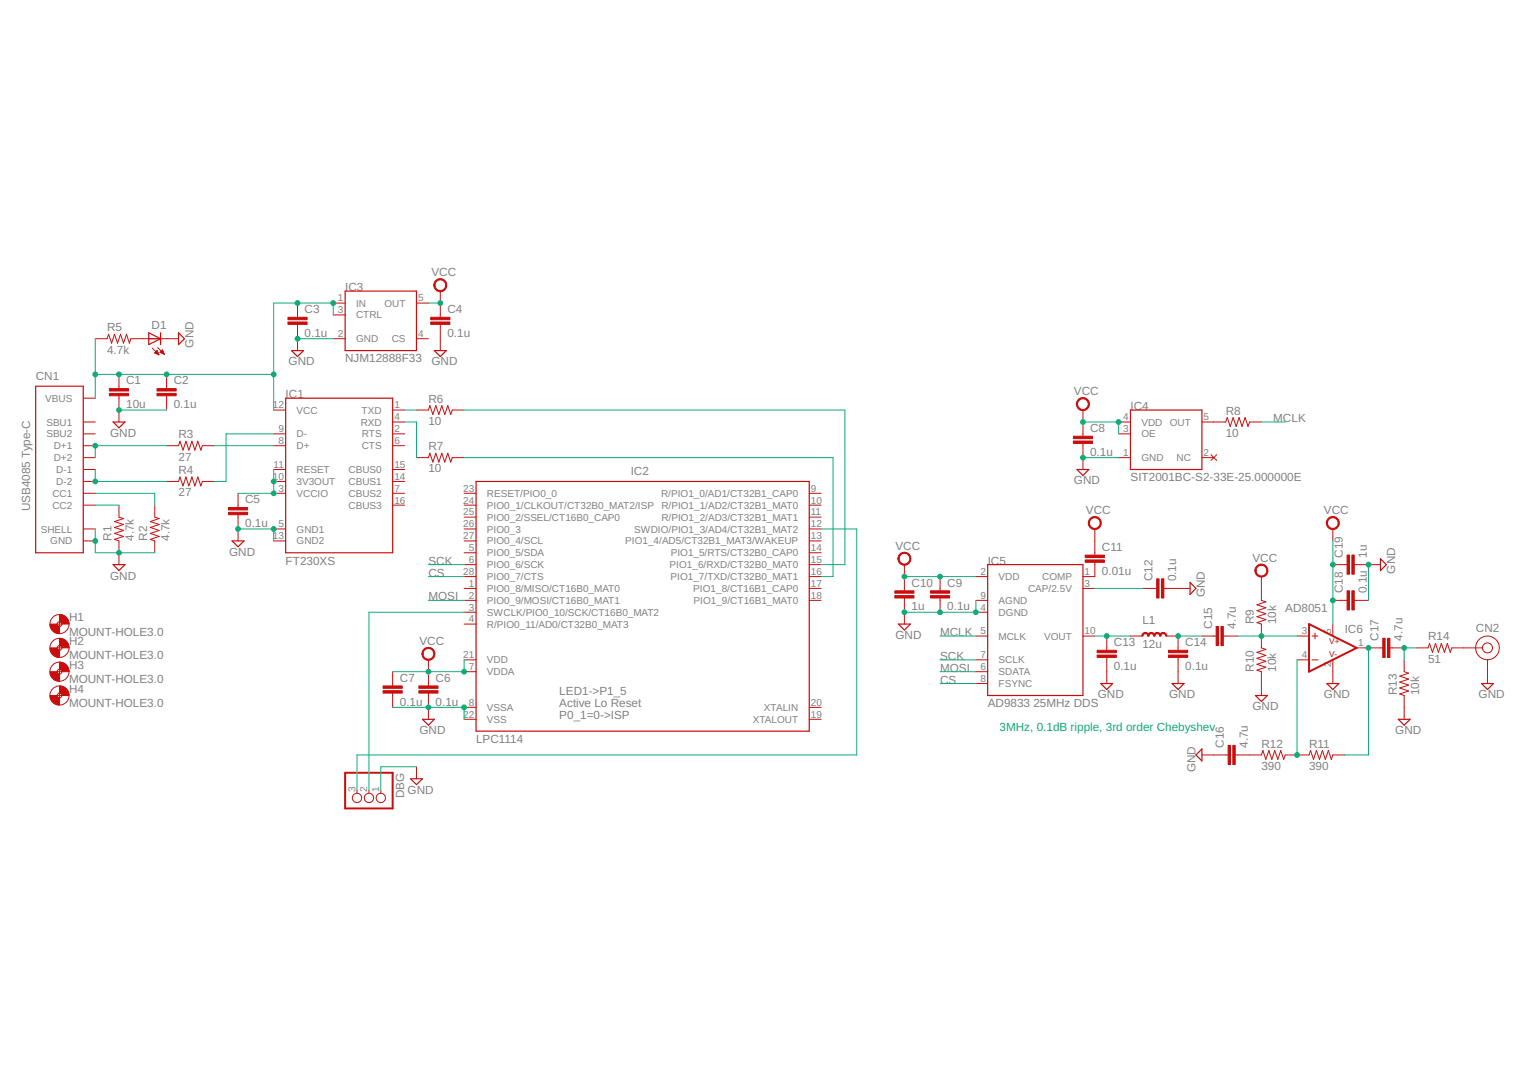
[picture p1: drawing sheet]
<svg xmlns="http://www.w3.org/2000/svg" width="297mm" height="210mm" viewBox="0 0 297 210" stroke-linecap="round" stroke-linejoin="round" font-family="sans-serif">
<g fill="none" stroke="#c90d0c" stroke-width=".23">
<path d="M67.2 56.7h13.9v11.6h-13.9zM6.9 75.2h9.3v32.4h-9.3zM29 64.8l2.3 1.2-2.3 1.1zM31.3 64.8v2.3M34.8 64.8l1.1 1.2-1.1 1.1zM55.6 77.5h20.8v30.1h-20.8zM56.7 68.3h2.4l-1.2 1.1zM84.5 68.3h2.4l-1.2 1.1zM220 79.8h14v11.6h-14zM22 82.2h2.3l-1.1 1.1zM92.7 93.7h64.8v48.7h-64.8zM209.6 91.4h2.3l-1.1 1.2z"/>
<path d="M22 109.9h2.3l-1.1 1.2zM45.2 105.3h2.3l-1.2 1.2zM192.3 109.9h18.5v25.5h-18.5zM231.6 113.4l1.2 1.2-1.2 1.1zM268.7 108.8l1.2 1.1-1.2 1.2zM174.9 121.5h2.3l-1.2 1.2zM214.3 133.1h2.3l-1.2 1.2zM228.2 133.1h2.3l-1.2 1.2zM244.4 135.4h2.3l-1.2 1.2zM258.3 133.1h2.3l-1.2 1.2zM288.4 133.1h2.3l-1.2 1.2zM79.9 151.6h2.3l-1.1 1.2z"/>
<path d="M82.2 140.1h2.3l-1.1 1.1zM234 145.8v2.4l-1.2-1.2zM272.2 140.1h2.3l-1.2 1.1z"/>
</g>
<g fill="none" stroke="#c90d0c" stroke-width=".19">
<path d="M57.9 59v2.8M64.9 59h2.3M81.1 59h2.3M85.7 56.7v5.1M16.2 77.5h2.3M18.5 66h2.3l.3-.9 .6 1.7 .6-1.7 .6 1.7 .6-1.7 .5 1.7 .6-1.7 .6 1.7 .3-.8h9.3M23.2 72.9v2.8M23.2 77.1v5.1M29.7 67.8l1.2 1.3M30.1 68.7l.8 .4M30.1 68.7h.7M30.2 68.6h.5"/>
<path d="M30.3 68.8h.5M30.3 68.5h.4M30.4 68.4h.2M30.6 68.3h.1M30.6 68.3l-.5 .4M30.6 68.3l.3 .8M30.6 68.9h.3M30.7 67.7l1.3 1.3M30.8 69h.1M31.2 68.6h.6M31.2 68.6l.8 .4M31.3 68.5h.5"/>
<path d="M31.4 68.4h.3M31.4 68.7h.5M31.5 68.3h.2M31.6 68.2h.1M31.6 68.2l-.4 .4M31.6 68.2l.4 .8M31.6 68.8h.3M31.9 68.9h.1M32.4 72.9v2.8M32.4 77.1v2.7M53.3 79.8h2.3M57.9 63.2v5.1"/>
<path d="M64.9 66h2.3M64.9 61.3h2.3M76.4 79.8h2.4M81.1 66h2.3M81.1 79.8h2.3l.3-.8 .6 1.7 .5-1.7 .6 1.7 .6-1.7 .6 1.7 .6-1.7 .5 1.7 .3-.9h2.3M85.7 63.2v5.1M210.8 79.8v5.1M16.2 96.1h2.3M16.2 98.4h2.3M16.2 86.8h2.3M16.2 89.1h2.3M16.2 91.4h2.3"/>
<path d="M16.2 93.7h2.3M16.2 82.2h2.3M16.2 84.5h2.3M23.2 98.4v2.3l.8 .3-1.7 .6 1.7 .5-1.7 .6 1.7 .6-1.7 .6 1.7 .6-1.7 .5 .9 .3v4.6M30.1 98.4v2.3l.9 .3-1.7 .6 1.7 .5-1.7 .6 1.7 .6-1.7 .6 1.7 .6-1.7 .5 .8 .3v2.3M32.4 86.8h2.4l.2-.9 .6 1.8 .6-1.8 .6 1.8 .6-1.8 .5 1.8 .6-1.8 .6 1.8 .3-.9h2.3M32.4 93.7h2.4l.2-.8 .6 1.7 .6-1.7 .6 1.7 .6-1.7 .5 1.7 .6-1.7 .6 1.7 .3-.9h2.3M46.3 96.1v2.7M53.3 96.1h2.3M53.3 86.8h2.3M53.3 91.4h2.3M53.3 93.7h2.3"/>
<path d="M53.3 84.5h2.3M76.4 96.1h2.4M76.4 98.4h2.4M76.4 86.8h2.4M76.4 91.4h2.4M76.4 93.7h2.4M76.4 82.2h2.4M76.4 84.5h2.4M81.1 89.1h2.3l.3-.9 .6 1.8 .5-1.8 .6 1.8 .6-1.8 .6 1.8 .6-1.8 .5 1.8 .3-.9h2.3M90.3 96.1h2.4M90.3 98.4h2.4M157.5 96.1h2.3"/>
<path d="M157.5 98.4h2.3M210.8 86.3v5.1M217.7 89.1h2.3M217.7 82.2h2.3M217.7 84.5h2.3M234 89.1h2.3M234 82.2h4.6l.3-.9 .6 1.7 .5-1.7 .6 1.7 .6-1.7 .6 1.7 .6-1.7 .5 1.7 .3-.8h2.3M235.7 88.5l1.1 1.2M236.8 88.5l-1.1 1.2M16.2 105.3h2.3M16.2 103h2.3M46.3 100.2v5.1"/>
<path d="M53.3 105.3h2.3M53.3 103h2.3M90.3 105.3h2.4M90.3 103h2.4M90.3 114.6h2.4M90.3 100.7h2.4M90.3 107.6h2.4M90.3 116.9h2.4M90.3 109.9h2.4M90.3 112.3h2.4M90.3 119.2h2.4M157.5 105.3h2.3"/>
<path d="M157.5 103h2.3M157.5 114.6h2.3M157.5 100.7h2.3M157.5 107.6h2.3M157.5 116.9h2.3M157.5 109.9h2.3M157.5 112.3h2.3M176 109.9v5.1M176 116.4v5.1M183 112.3v2.7M183 116.4v2.8M189.9 116.9h2.4"/>
<path d="M189.9 112.3h2.4M189.9 119.2h2.4M210.8 114.6h2.3M213.1 109.5v2.8h-2.3M213.1 103v5.1M222.4 114.6h2.7M226.5 114.6h5.1M245.5 112.3v4.6l.9 .3-1.7 .6 1.7 .5-1.7 .6 1.7 .6-1.7 .6 1.7 .5-1.7 .6 .8 .3v4.7l.9 .2-1.7 .6 1.7 .6-1.7 .6 1.7 .6-1.7 .5 1.7 .6-1.7 .6 .8 .3v4.6M259.4 116.9h2.8M259.4 109.9h2.8M259.4 103v2.3M263.6 116.9h2.8"/>
<path d="M263.6 109.9h5.1M11.1 130.8h.9M11.1 121.5h.9M11.1 126.2h.9M11.1 135.4h.9M11.6 121.1v.9M11.6 125.7v.9M11.6 130.3v1M11.6 135v.9M76.4 130.8v2.8M76.4 135v2.7M83.4 128.5v5.1"/>
<path d="M83.4 135v5.1M90.3 137.7h2.4M90.3 130.8h2.4M90.3 121.5h2.4M90.3 128.5h2.4M157.5 137.7h2.3M189.9 130.8h2.4M189.9 128.5h2.4M189.9 123.8h2.4M189.9 133.1h2.4M210.8 123.8h2.3M215.4 123.8v2.8"/>
<path d="M215.4 128v5.1M220 123.8h2.4M227 123.8h2.3v2.8M229.3 128v5.1M234 123.8h2.7M238.1 123.8h2.8M252.5 128.5h2.3M252.5 123.8h2.3M255.4 128.5h1.1M255.4 123.8h1.1M256 123.3v1.1M259.4 121.5v2.3"/>
<path d="M259.4 128.5v4.6M264.1 126.2h5.1M270.6 126.2h2.7M273.3 128.5v2.3l.9 .3-1.7 .6 1.7 .5-1.7 .6 1.7 .6-1.7 .6 1.7 .6-1.7 .5 .8 .3v4.7M275.7 126.2h2.3l.3-.9 .5 1.7 .6-1.7 .6 1.7 .6-1.7 .6 1.7 .5-1.7 .6 1.7 .3-.8h6M289.5 128.5v4.6M69.5 153.9v.6M71.8 153.9v.6M74.1 153.9v.6M81.1 149.3v2.3M90.3 140.1h2.4M157.5 140.1h2.3"/>
<path d="M234 147h5.1M240.4 147h5.1l.3-.9 .6 1.8 .6-1.8 .6 1.8 .5-1.8 .6 1.8 .6-1.8 .6 1.8 .3-.9h4.6l.3-.9 .6 1.8 .5-1.8 .6 1.8 .6-1.8 .6 1.8 .6-1.8 .5 1.8 .3-.9h2.3"/>
<circle cx="11.6" cy="121.5" r="1.86"/>
<circle cx="11.6" cy="130.8" r="1.86"/>
<circle cx="11.6" cy="126.2" r="1.86"/>
<circle cx="11.6" cy="135.4" r="1.86"/>
<circle cx="11.6" cy="135.4" r=".47"/>
<circle cx="11.6" cy="126.2" r=".47"/>
<circle cx="11.6" cy="121.5" r=".47"/>
<circle cx="11.6" cy="130.8" r=".47"/>
<circle cx="289.5" cy="126.2" r="2.31"/>
<circle cx="289.5" cy="126.2" r=".97"/>
<circle cx="69.5" cy="155.4" r=".91"/>
<circle cx="71.8" cy="155.4" r=".91"/>
<circle cx="74.1" cy="155.4" r=".91"/>
</g>
<g fill="#c90d0c" stroke="#c90d0c" stroke-width=".19">
<path d="M21.3 76.6h3.7v.5h-3.7z"/>
<path d="M21.3 75.7h3.7v.4h-3.7z"/>
<path d="M30.6 76.6h3.7v.5h-3.7z"/>
<path d="M30.6 75.7h3.7v.4h-3.7z"/>
<path d="M56 62.7h3.8v.5h-3.8z"/>
<path d="M56 61.8h3.8v.5h-3.8z"/>
<path d="M83.8 62.7h3.8v.5h-3.8z"/>
<path d="M83.8 61.8h3.8v.5h-3.8z"/>
<path d="M44.5 99.8h3.7v.4h-3.7z"/>
<path d="M44.5 98.8h3.7v.5h-3.7z"/>
<path d="M81.5 134.5h3.8v.5h-3.8z"/>
<path d="M81.5 133.6h3.8v.4h-3.8z"/>
<path d="M74.6 134.5h3.7v.5h-3.7z"/>
<path d="M74.6 133.6h3.7v.4h-3.7z"/>
<path d="M208.9 85.9h3.8v.4h-3.8z"/>
<path d="M208.9 84.9h3.8v.5h-3.8z"/>
<path d="M181.1 116h3.7v.4h-3.7z"/>
<path d="M181.1 115h3.7v.5h-3.7z"/>
<path d="M174.2 116h3.7v.4h-3.7z"/>
<path d="M174.2 115h3.7v.5h-3.7z"/>
<path d="M211.2 109h3.8v.5h-3.8z"/>
<path d="M211.2 108.1h3.8v.5h-3.8z"/>
<path d="M226.1 112.7h.4v3.7h-.4z"/>
<path d="M225.1 112.7h.5v3.7h-.5z"/>
<path d="M213.6 127.6h3.7v.4h-3.7z"/>
<path d="M213.6 126.6h3.7v.5h-3.7z"/>
<path d="M227.5 127.6h3.7v.4h-3.7z"/>
<path d="M227.5 126.6h3.7v.5h-3.7z"/>
<path d="M237.7 122h.4v3.7h-.4z"/>
<path d="M236.7 122h.5v3.7h-.5z"/>
<path d="M240 145.1h.4v3.8h-.4z"/>
<path d="M239.1 145.1h.4v3.8h-.4z"/>
<path d="M270.1 124.3h.5v3.7h-.5z"/>
<path d="M269.2 124.3h.4v3.7h-.4z"/>
<path d="M263.1 115h.5v3.8h-.5z"/>
<path d="M262.2 115h.5v3.8h-.5z"/>
<path d="M263.1 108.1h.5v3.7h-.5z"/>
<path d="M262.2 108.1h.5v3.7h-.5z"/>
</g>
<g fill="#c90d0c" stroke="#c90d0c" stroke-width=".19">
<path d="M84.8 54.6a1.27 1.27 0 0 1 2 .3 1.27 1.27 0 0 1-.8 1.9 1.27 1.27 0 0 1-1.6-1.3h.3a1.04 1.04 0 0 1 1.4-1 1.04 1.04 0 0 1 .3 1.8 1.04 1.04 0 0 1-1.7-.5v-.3h-.3z" fill-rule="evenodd"/>
<path d="M82.5 126.4a1.27 1.27 0 0 1 2 .2 1.27 1.27 0 0 1-.8 1.9 1.27 1.27 0 0 1-1.6-1.2h.3a1.04 1.04 0 0 1 1.5-.8 1.04 1.04 0 0 1 .1 1.7 1.04 1.04 0 0 1-1.6-.6v-.3h-.3z" fill-rule="evenodd"/>
<path d="M209.9 77.8a1.28 1.28 0 0 1 2 .3 1.28 1.28 0 0 1-.8 1.8 1.28 1.28 0 0 1-1.6-1.2h.2a1.04 1.04 0 0 1 1.5-1 1.04 1.04 0 0 1 .3 1.7 1.04 1.04 0 0 1-1.7-.4l-.1-.3h-.2z" fill-rule="evenodd"/>
<path d="M175.2 107.9a1.27 1.27 0 0 1 1.9 .3 1.27 1.27 0 0 1-.7 1.8 1.27 1.27 0 0 1-1.6-1.2h.2a1.04 1.04 0 0 1 1.5-1 1.04 1.04 0 0 1 .2 1.7 1.04 1.04 0 0 1-1.7-.4v-.3h-.2z" fill-rule="evenodd"/>
<path d="M212.2 100.9a1.27 1.27 0 0 1 2 .3 1.27 1.27 0 0 1-.8 1.9 1.27 1.27 0 0 1-1.6-1.3h.3a1.04 1.04 0 0 1 1.4-.9 1.04 1.04 0 0 1 .3 1.7 1.04 1.04 0 0 1-1.7-.5v-.3h-.3z" fill-rule="evenodd"/>
<path d="M222.5 123.3l.4-.2v.3l-.3 .1-.1 .3h-.3z" fill-rule="evenodd"/>
<path d="M222.9 123.1h.2a.66 .66 0 0 1 .5 .7h-.2a.44 .44 0 0 0-.5-.4z" fill-rule="evenodd"/>
<path d="M223.6 123.3l.5-.2v.3a.44 .44 0 0 0-.5 .4h-.2z" fill-rule="evenodd"/>
<path d="M224.1 123.1l.5 .2 .2 .5h-.2l-.2-.3-.3-.1z" fill-rule="evenodd"/>
<path d="M224.8 123.3l.5-.2v.3a.44 .44 0 0 0-.5 .4h-.2z" fill-rule="evenodd"/>
<path d="M225.3 123.1l.5 .2 .2 .5h-.3l-.1-.3-.3-.1z" fill-rule="evenodd"/>
<path d="M225.9 123.3l.5-.2v.3l-.3 .1-.1 .3h-.3z" fill-rule="evenodd"/>
<path d="M226.4 123.1l.5 .2 .2 .5h-.2a.44 .44 0 0 0-.5-.4z" fill-rule="evenodd"/>
<path d="M244.6 110.2a1.27 1.27 0 0 1 2 .3 1.27 1.27 0 0 1-.8 1.9 1.27 1.27 0 0 1-1.5-1.3h.2a1.04 1.04 0 0 1 1.5-1 1.04 1.04 0 0 1 .2 1.8 1.04 1.04 0 0 1-1.7-.5v-.3h-.2z" fill-rule="evenodd"/>
<path d="M258.5 100.9a1.27 1.27 0 0 1 2 .3 1.27 1.27 0 0 1-.7 1.9 1.27 1.27 0 0 1-1.6-1.3h.2a1.04 1.04 0 0 1 1.5-.8 1.04 1.04 0 0 1 .2 1.7 1.04 1.04 0 0 1-1.7-.6v-.3h-.2z" fill-rule="evenodd"/>
<path d="M11.6 119.7a1.82 1.82 0 0 1 1.8 1.8h-1.4l-.1-.3-.3-.1z" fill-rule="evenodd"/>
<path d="M9.7 121.5h1.4l.2 .4 .3 .1v1.4a1.83 1.83 0 0 1-1.9-1.9z" fill-rule="evenodd"/>
<path d="M11.6 124.3a1.82 1.82 0 0 1 1.8 1.9h-1.4l-.1-.4-.3-.1z" fill-rule="evenodd"/>
<path d="M9.7 126.2h1.4l.2 .3 .3 .1v1.4a1.83 1.83 0 0 1-1.9-1.8z" fill-rule="evenodd"/>
<path d="M11.6 128.9a1.86 1.86 0 0 1 1.8 1.9h-1.4l-.1-.3-.3-.2z" fill-rule="evenodd"/>
<path d="M9.7 130.8h1.4l.2 .3 .3 .2v1.4a1.83 1.83 0 0 1-1.9-1.9z" fill-rule="evenodd"/>
<path d="M11.6 133.6a1.86 1.86 0 0 1 1.8 1.8h-1.4a.44 .44 0 0 0-.4-.4z" fill-rule="evenodd"/>
<path d="M9.7 135.4h1.4l.2 .3 .3 .2v1.4a1.79 1.79 0 0 1-1.9-1.9z" fill-rule="evenodd"/>
</g>
<path d="M254.8 121.5l9.3 4.7-9.3 4.6zM67.2 150.5h9.2v6.9h-9.2z" fill="none" stroke="#c90d0c" stroke-width=".38"/>
<g fill="none" stroke="#0dab76" stroke-width=".19">
<path d="M83.4 59h2.3M18.5 66v11.5M18.5 72.9h34.8M23.2 79.8h9.2M57.9 66h7M64.9 61.3v-2.3h-11.6v20.8M78.8 79.8h2.3M90.3 79.8h74.2v30.1h-4.7M18.5 98.4h4.7M18.5 96.1h11.6v2.3M18.5 91.4v2.3h13.9M32.4 86.8h-13.9v2.3"/>
<path d="M41.7 86.8h11.6M53.3 91.4v4.7h-7M53.3 84.5h-9.3v9.2h-2.3M78.8 82.2h2.3v6.9M90.3 89.1h71.9v23.2h-2.4M210.8 89.1h6.9M210.8 82.2h6.9v2.3M245.5 82.2h4.7M18.5 103v4.6h11.6M46.3 103h7v2.3M83.4 112.3h6.9M83.4 109.9h6.9"/>
<path d="M83.4 116.9h6.9M90.3 119.2h-18.5v34.7M159.8 103h7v44h-97.3v6.9M176 112.3h13.9M189.9 116.9v2.3h-13.9M213.1 114.6h9.3M259.4 105.3v16.2M266.4 109.9v7M76.4 137.7h13.9v2.4M90.3 128.5v2.3h-13.9M183 130.8h6.9M183 123.8h6.9"/>
<path d="M183 128.5h6.9M183 133.1h6.9M213.1 123.8h6.9M229.3 123.8h4.7M240.9 123.8h11.6M252.5 128.5v18.5M266.4 126.2v20.8h-4.7M275.7 126.2h-2.4v2.3M81.1 149.3h-7v4.6"/>
</g>
<g fill="#0dab76" stroke="#0dab76" stroke-width=".19">
<circle cx="18.5" cy="105.3" r=".47"/>
<circle cx="23.2" cy="107.6" r=".47"/>
<circle cx="23.2" cy="79.8" r=".47"/>
<circle cx="57.9" cy="66" r=".47"/>
<circle cx="53.3" cy="103" r=".47"/>
<circle cx="46.3" cy="103" r=".47"/>
<circle cx="83.4" cy="137.7" r=".47"/>
<circle cx="90.3" cy="137.7" r=".47"/>
<circle cx="210.8" cy="89.1" r=".47"/>
<circle cx="189.9" cy="119.2" r=".47"/>
<circle cx="183" cy="119.2" r=".47"/>
<circle cx="176" cy="119.2" r=".47"/>
<circle cx="266.4" cy="109.9" r=".47"/>
<circle cx="18.5" cy="86.8" r=".47"/>
<circle cx="18.5" cy="93.7" r=".47"/>
<circle cx="23.2" cy="72.9" r=".47"/>
<circle cx="32.4" cy="72.9" r=".47"/>
<circle cx="18.5" cy="72.9" r=".47"/>
<circle cx="53.3" cy="72.9" r=".47"/>
<circle cx="64.9" cy="59" r=".47"/>
<circle cx="57.9" cy="59" r=".47"/>
<circle cx="85.7" cy="59" r=".47"/>
<circle cx="90.3" cy="130.8" r=".47"/>
<circle cx="83.4" cy="130.8" r=".47"/>
<circle cx="217.7" cy="82.2" r=".47"/>
<circle cx="210.8" cy="82.2" r=".47"/>
<circle cx="183" cy="112.3" r=".47"/>
<circle cx="176" cy="112.3" r=".47"/>
<circle cx="259.4" cy="116.9" r=".47"/>
<circle cx="259.4" cy="109.9" r=".47"/>
<circle cx="53.3" cy="93.7" r=".47"/>
<circle cx="53.3" cy="96.1" r=".47"/>
<circle cx="215.4" cy="123.8" r=".47"/>
<circle cx="229.3" cy="123.8" r=".47"/>
<circle cx="245.5" cy="123.8" r=".47"/>
<circle cx="252.5" cy="147" r=".47"/>
<circle cx="266.4" cy="126.2" r=".47"/>
<circle cx="273.3" cy="126.2" r=".47"/>
</g>
<g font-size="2.3" fill="#808080">
<text x="84" y="53.8">VCC</text>
<text x="67.2" y="56.7">I</text>
<text x="67.8" y="56.7">C3</text>
<text x="20.9" y="64.5">R5</text>
<text x="29.5" y="64.1">D1</text>
<text x="59.3" y="65.6">0.1u</text>
<text x="59.3" y="61">C3</text>
<text x="87.1" y="65.6">0.1u</text>
<text x="87.1" y="61">C4</text>
<text x="20.9" y="68.8">4.7k</text>
<text x="37.6" y="67.7" transform="rotate(-90 37.6 67.7)">GND</text>
<text x="56.2" y="71.2">GND</text>
<text x="67.2" y="70.6">NJM12888F33</text>
<text x="84" y="71.2">GND</text>
<text x="7" y="74.1">CN1</text>
<text x="24.6" y="74.9">C1</text>
<text x="33.8" y="74.9">C2</text>
<text x="55.6" y="77.5">IC1</text>
<text x="209.1" y="76.9">VCC</text>
<text x="24.6" y="79.5">10u</text>
<text x="33.8" y="79.5">0.1u</text>
<text x="83.4" y="82.7">10</text>
<text x="83.4" y="78.4">R6</text>
<text x="220.1" y="79.8">I</text>
<text x="220.7" y="79.8">C4</text>
<text x="238.6" y="80.7">R8</text>
<text x="247.9" y="82.2">MCLK</text>
<text x="21.4" y="85.1">GND</text>
<text x="34.7" y="89.7">27</text>
<text x="34.7" y="85.3">R3</text>
<text x="83.4" y="87.7">R7</text>
<text x="212.2" y="88.8">0.1u</text>
<text x="212.2" y="84.1">C8</text>
<text x="238.6" y="85.1">10</text>
<text x="34.7" y="92.3">R4</text>
<text x="83.4" y="92">10</text>
<text x="122.8" y="92.6">IC2</text>
<text x="209.1" y="94.3">GND</text>
<text x="220.1" y="93.7">SIT2001BC-S2-33E-25.000000E</text>
<text x="5.8" y="99.6" transform="rotate(-90 5.8 99.6)">USB4085 Type-C</text>
<text x="34.7" y="96.6">27</text>
<text x="47.7" y="98">C5</text>
<text x="211.4" y="100.1">VCC</text>
<text x="257.7" y="100.1">VCC</text>
<text x="21.7" y="105.3" transform="rotate(-90 21.7 105.3)">R1</text>
<text x="26.1" y="105.3" transform="rotate(-90 26.1 105.3)">4.7k</text>
<text x="28.7" y="105.3" transform="rotate(-90 28.7 105.3)">R2</text>
<text x="33" y="105.3" transform="rotate(-90 33 105.3)">4.7k</text>
<text x="47.7" y="102.7">0.1u</text>
<text x="174.3" y="107.1">VCC</text>
<text x="214.5" y="107.3">C11</text>
<text x="21.4" y="112.8">GND</text>
<text x="44.6" y="108.2">GND</text>
<text x="55.6" y="109.9">FT230XS</text>
<text x="83.4" y="109.9">SCK</text>
<text x="83.4" y="112.3">CS</text>
<text x="192.3" y="109.9">I</text>
<text x="192.9" y="109.9">C5</text>
<text x="214.5" y="111.9">0.01u</text>
<text x="224.3" y="113.2" transform="rotate(-90 224.3 113.2)">C12</text>
<text x="229" y="113.2" transform="rotate(-90 229 113.2)">0.1u</text>
<text x="243.8" y="109.4">VCC</text>
<text x="261.4" y="108.6" transform="rotate(-90 261.4 108.6)">C19</text>
<text x="266" y="108.6" transform="rotate(-90 266 108.6)">1u</text>
<text x="271.6" y="111.7" transform="rotate(-90 271.6 111.7)">GND</text>
<text x="83.4" y="116.9">MOSI</text>
<text x="177.4" y="118.9">1u</text>
<text x="177.4" y="114.2">C10</text>
<text x="184.4" y="118.9">0.1u</text>
<text x="184.4" y="114.2">C9</text>
<text x="234.5" y="116.3" transform="rotate(-90 234.5 116.3)">GND</text>
<text x="250.2" y="119.2">AD8051</text>
<text x="261.4" y="115.5" transform="rotate(-90 261.4 115.5)">C18</text>
<text x="266" y="115.5" transform="rotate(-90 266 115.5)">0.1u</text>
<text x="13.4" y="123.8">MOUNT-HOLE3.0</text>
<text x="13.4" y="121">H1</text>
<text x="13.4" y="125.6">H2</text>
<text x="81.7" y="125.6">VCC</text>
<text x="174.3" y="124.4">GND</text>
<text x="183" y="123.8">MCLK</text>
<text x="216.8" y="125.8">C13</text>
<text x="222.4" y="121.5">L1</text>
<text x="230.7" y="125.8">C14</text>
<text x="235.9" y="122.5" transform="rotate(-90 235.9 122.5)">C15</text>
<text x="240.6" y="122.5" transform="rotate(-90 240.6 122.5)">4.7u</text>
<text x="244.1" y="121.5" transform="rotate(-90 244.1 121.5)">R9</text>
<text x="248.4" y="121.5" transform="rotate(-90 248.4 121.5)">10k</text>
<text x="261.8" y="123.3">IC6</text>
<text x="268.4" y="124.8" transform="rotate(-90 268.4 124.8)">C17</text>
<text x="273" y="124.8" transform="rotate(-90 273 124.8)">4.7u</text>
<text x="278" y="124.7">R14</text>
<text x="287.3" y="123.1">CN2</text>
<text x="13.4" y="128.4">MOUNT-HOLE3.0</text>
<text x="13.4" y="130.3">H3</text>
<text x="183" y="128.5">SCK</text>
<text x="183" y="130.8">MOSI</text>
<text x="216.8" y="130.4">0.1u</text>
<text x="222.4" y="126.2">12u</text>
<text x="230.7" y="130.4">0.1u</text>
<text x="244.1" y="130.8" transform="rotate(-90 244.1 130.8)">R10</text>
<text x="248.4" y="130.8" transform="rotate(-90 248.4 130.8)">10k</text>
<text x="278" y="129.1">51</text>
<text x="13.4" y="133">MOUNT-HOLE3.0</text>
<text x="13.4" y="137.7">MOUNT-HOLE3.0</text>
<text x="13.4" y="134.9">H4</text>
<text x="77.8" y="137.4">0.1u</text>
<text x="77.8" y="132.8">C7</text>
<text x="84.8" y="137.4">0.1u</text>
<text x="84.8" y="132.8">C6</text>
<text x="108.9" y="137.7">Active Lo Reset</text>
<text x="108.9" y="135.4">LED1-&gt;P1_5</text>
<text x="183" y="133.1">CS</text>
<text x="192.3" y="137.7">AD9833</text>
<text x="201.2" y="137.7">25MHz DDS</text>
<text x="213.7" y="136">GND</text>
<text x="227.6" y="136">GND</text>
<text x="257.7" y="136">GND</text>
<text x="271.9" y="135.4" transform="rotate(-90 271.9 135.4)">R13</text>
<text x="276.2" y="135.4" transform="rotate(-90 276.2 135.4)">10k</text>
<text x="287.8" y="136">GND</text>
<text x="81.7" y="142.9">GND</text>
<text x="108.9" y="140.1">P0_1=0-&gt;ISP</text>
<text x="243.8" y="138.3">GND</text>
<text x="271.6" y="142.9">GND</text>
<text x="92.7" y="144.7">LPC1114</text>
<text x="238.2" y="145.6" transform="rotate(-90 238.2 145.6)">C16</text>
<text x="242.9" y="145.6" transform="rotate(-90 242.9 145.6)">4.7u</text>
<text x="245.5" y="149.9">390</text>
<text x="245.5" y="145.6">R12</text>
<text x="254.8" y="149.9">390</text>
<text x="254.8" y="145.6">R11</text>
<text x="78.7" y="155.4" transform="rotate(-90 78.7 155.4)">DBG</text>
<text x="79.3" y="154.5">GND</text>
<text x="232.7" y="150.3" transform="rotate(-90 232.7 150.3)">GND</text>
</g>
<text font-size="2.3" fill="#0dab76" x="194.6" y="142.4">3MHz, 0.1dB ripple, 3rd order Chebyshev</text>
<g font-size="1.9" fill="#808080">
<text x="65.8" y="58.7">1</text>
<text x="69.3" y="59.7">IN</text>
<text x="74.8" y="59.7">OUT</text>
<text x="81.4" y="58.7">5</text>
<text x="65.8" y="65.6">2</text>
<text x="65.8" y="61">3</text>
<text x="69.3" y="62">CTRL</text>
<text x="81.4" y="65.6">4</text>
<text x="69.3" y="66.6">GND</text>
<text x="76.3" y="66.7">CS</text>
<text x="8.8" y="78.2">VBUS</text>
<text x="9" y="82.9">SBU1</text>
<text x="53.1" y="79.5">12</text>
<text x="57.7" y="80.5">VCC</text>
<text x="70.2" y="82.9">RXD</text>
<text x="70.4" y="80.5">TXD</text>
<text x="76.8" y="79.5">1</text>
<text x="76.8" y="81.8">4</text>
<text x="218.7" y="81.8">4</text>
<text x="222.2" y="82.9">VDD</text>
<text x="227.7" y="82.9">OUT</text>
<text x="234.3" y="81.8">5</text>
<text x="9" y="85.2">SBU2</text>
<text x="10.5" y="87.5">D+1</text>
<text x="10.5" y="89.8">D+2</text>
<text x="54.2" y="86.5">8</text>
<text x="54.2" y="84.2">9</text>
<text x="57.7" y="87.5">D+</text>
<text x="57.7" y="85.2">D-</text>
<text x="70.4" y="87.5">CTS</text>
<text x="70.5" y="85.2">RTS</text>
<text x="76.8" y="84.2">2</text>
<text x="76.8" y="86.5">6</text>
<text x="218.7" y="84.2">3</text>
<text x="218.7" y="88.8">1</text>
<text x="222.2" y="85.2">OE</text>
<text x="222.2" y="89.8">GND</text>
<text x="229" y="89.8">NC</text>
<text x="234.3" y="88.8">2</text>
<text x="11" y="92.1">D-1</text>
<text x="11" y="94.4">D-2</text>
<text x="53.1" y="93.4">10</text>
<text x="53.3" y="91.1">11</text>
<text x="54.2" y="95.7">3</text>
<text x="57.7" y="94.4">3V3OUT</text>
<text x="57.7" y="92.1">RESET</text>
<text x="67.9" y="92.1">CBUS0</text>
<text x="67.9" y="94.4">CBUS1</text>
<text x="76.8" y="91.1">15</text>
<text x="76.8" y="93.4">14</text>
<text x="76.8" y="95.7">7</text>
<text x="90.2" y="95.7">23</text>
<text x="157.8" y="95.7">9</text>
<text x="10.2" y="96.8">CC1</text>
<text x="10.2" y="99.1">CC2</text>
<text x="57.7" y="96.7">VCCIO</text>
<text x="67.9" y="96.8">CBUS2</text>
<text x="67.9" y="99.1">CBUS3</text>
<text x="76.8" y="98">16</text>
<text x="90.2" y="98">24</text>
<text x="90.2" y="100.4">25</text>
<text x="94.8" y="96.7">RESET/PIO0_0</text>
<text x="94.8" y="99.1">PIO0_1/CLKOUT/CT32B0_MAT2/ISP</text>
<text x="94.8" y="101.4">PIO0_2/SSEL/CT16B0_CAP0</text>
<text x="128.7" y="96.8">R/PIO1_0/AD1/CT32B1_CAP0</text>
<text x="128.7" y="99.1">R/PIO1_1/AD2/CT32B1_MAT0</text>
<text x="128.7" y="101.4">R/PIO1_2/AD3/CT32B1_MAT1</text>
<text x="157.8" y="98">10</text>
<text x="157.8" y="100.4">11</text>
<text x="7.9" y="103.7">SHELL</text>
<text x="9.8" y="106">GND</text>
<text x="53.1" y="105">13</text>
<text x="54.2" y="102.7">5</text>
<text x="57.7" y="103.7">GND1</text>
<text x="57.7" y="106">GND2</text>
<text x="90.2" y="102.7">26</text>
<text x="90.2" y="105">27</text>
<text x="91.3" y="107.3">5</text>
<text x="94.8" y="103.7">PIO0_3</text>
<text x="94.8" y="106">PIO0_4/SCL</text>
<text x="121.7" y="106">PIO1_4/AD5/CT32B1_MAT3/WAKEUP</text>
<text x="123.4" y="103.7">SWDIO/PIO1_3/AD4/CT32B1_MAT2</text>
<text x="157.8" y="102.7">12</text>
<text x="157.8" y="105">13</text>
<text x="157.8" y="107.3">14</text>
<text x="90.2" y="111.9">28</text>
<text x="91.3" y="109.6">6</text>
<text x="94.8" y="108.3">PIO0_5/SDA</text>
<text x="94.8" y="110.6">PIO0_6/SCK</text>
<text x="94.8" y="113">PIO0_7/CTS</text>
<text x="130.3" y="110.6">PIO1_6/RXD/CT32B0_MAT0</text>
<text x="130.5" y="113">PIO1_7/TXD/CT32B0_MAT1</text>
<text x="130.6" y="108.3">PIO1_5/RTS/CT32B0_CAP0</text>
<text x="157.8" y="109.6">15</text>
<text x="157.8" y="111.9">16</text>
<text x="190.9" y="111.9">2</text>
<text x="194.4" y="113">VDD</text>
<text x="202.9" y="113">COMP</text>
<text x="211.1" y="111.9">1</text>
<text x="91.3" y="114.3">1</text>
<text x="91.3" y="116.6">2</text>
<text x="91.3" y="118.9">3</text>
<text x="94.8" y="115.3">PIO0_8/MISO/CT16B0_MAT0</text>
<text x="94.8" y="117.6">PIO0_9/MOSI/CT16B0_MAT1</text>
<text x="94.8" y="119.9">SWCLK/PIO0_10/SCK/CT16B0_MAT2</text>
<text x="135" y="115.3">PIO1_8/CT16B1_CAP0</text>
<text x="135" y="117.6">PIO1_9/CT16B1_MAT0</text>
<text x="157.8" y="114.3">17</text>
<text x="157.8" y="116.6">18</text>
<text x="190.9" y="118.9">4</text>
<text x="190.9" y="116.6">9</text>
<text x="194.4" y="119.9">DGND</text>
<text x="194.4" y="117.6">AGND</text>
<text x="200.1" y="115.3">CAP/2.5V</text>
<text x="211.1" y="114.3">3</text>
<text x="91.3" y="121.2">4</text>
<text x="94.8" y="122.2">R/PIO0_11/AD0/CT32B0_MAT3</text>
<text x="190.9" y="123.5">5</text>
<text x="194.4" y="124.5">MCLK</text>
<text x="203.2" y="124.5">VOUT</text>
<text x="211.1" y="123.5">10</text>
<text x="253.4" y="123.5">3</text>
<text x="259.1" y="123.5" transform="rotate(-90 259.1 123.5)">5</text>
<text x="264.4" y="125.8">1</text>
<text x="90.2" y="128.1">21</text>
<text x="91.3" y="130.5">7</text>
<text x="94.8" y="131.5">VDDA</text>
<text x="94.8" y="129.2">VDD</text>
<text x="190.9" y="128.1">7</text>
<text x="190.9" y="130.5">6</text>
<text x="194.4" y="129.2">SCLK</text>
<text x="194.4" y="131.5">SDATA</text>
<text x="253.4" y="128.1">4</text>
<text x="259.1" y="129.9" transform="rotate(-90 259.1 129.9)">2</text>
<text x="91.3" y="137.4">8</text>
<text x="157.8" y="137.4">20</text>
<text x="190.9" y="132.8">8</text>
<text x="194.4" y="133.8">FSYNC</text>
<text x="90.2" y="139.7">22</text>
<text x="94.8" y="138.4">VSSA</text>
<text x="94.8" y="140.7">VSS</text>
<text x="146.5" y="140.8">XTALOUT</text>
<text x="148.7" y="138.4">XTALIN</text>
<text x="157.8" y="139.7">19</text>
<text x="69.2" y="154.1" transform="rotate(-90 69.2 154.1)">3</text>
<text x="71.5" y="154.1" transform="rotate(-90 71.5 154.1)">2</text>
<text x="73.8" y="154.1" transform="rotate(-90 73.8 154.1)">1</text>
</g>
<g font-size="1.6" fill="#c90d0c">
<text x="258.7" y="125.5">V+</text>
<text x="258.7" y="128">V-</text>
</g>
</svg>
